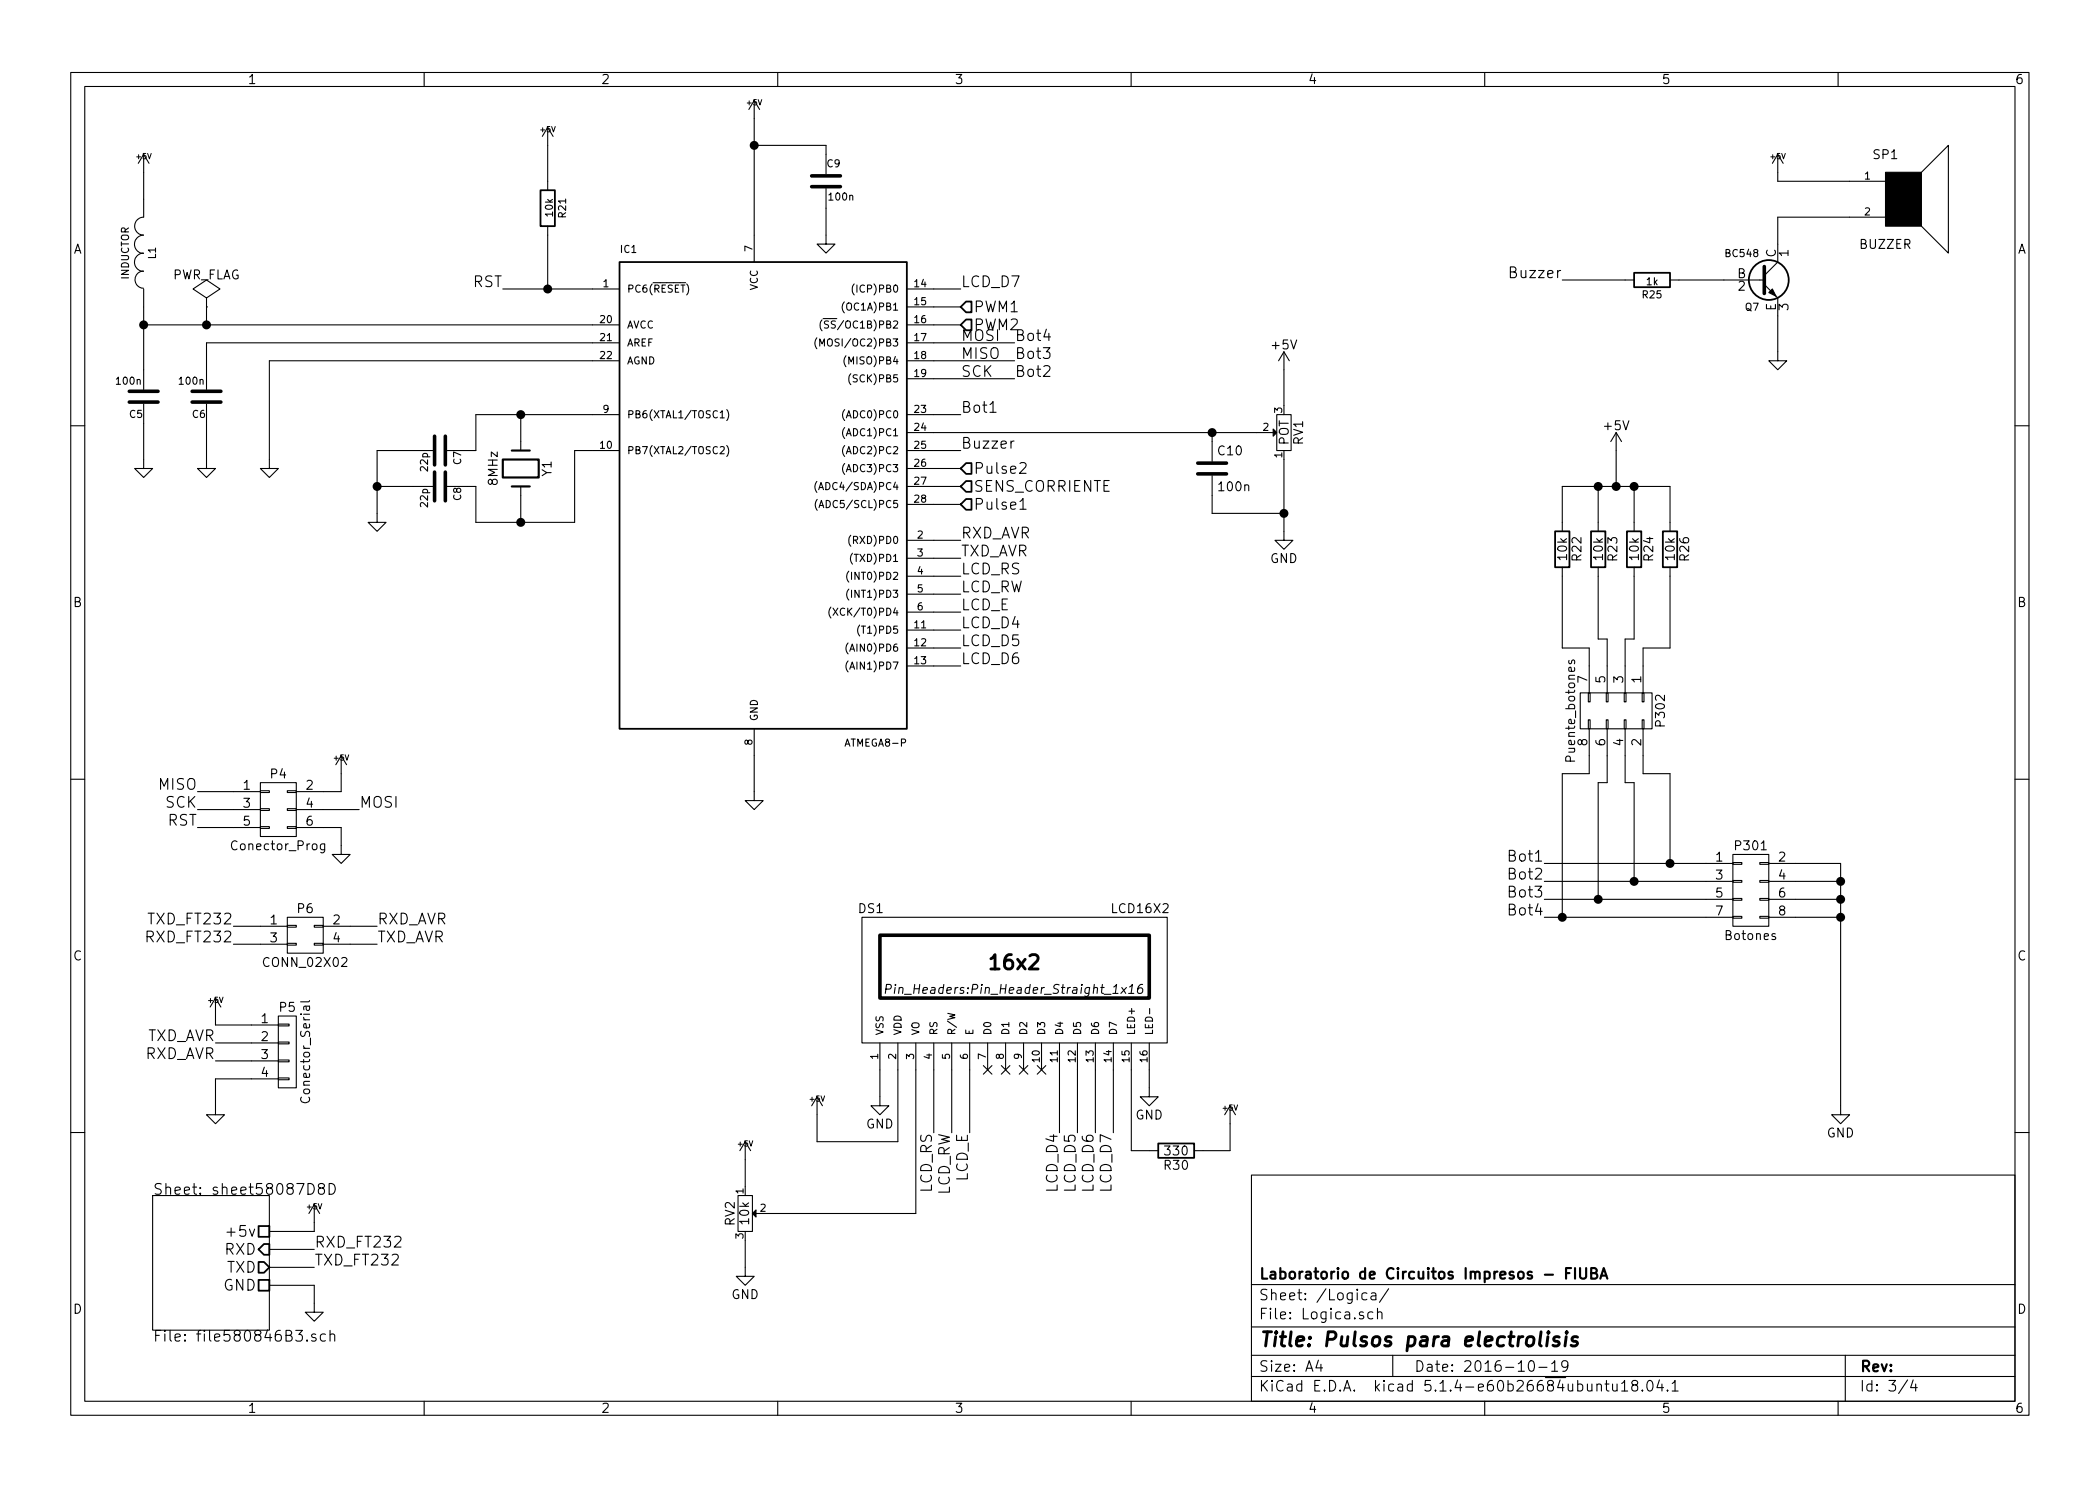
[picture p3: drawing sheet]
<svg xmlns="http://www.w3.org/2000/svg" width="297mm" height="210mm" viewBox="0 0 297 210" stroke-linecap="round" stroke-linejoin="round" font-family="sans-serif">
<g fill="none" stroke="#000" stroke-width=".15">
<path d="M10 10.3h277v189.9h-277zM12 12.2h273v186.1h-273zM60 10.3v1.9M77.5 18l-.8 1.3M77.5 18v8.9M77.5 18l.7 1.3M106.7 14.2l-.8 1.3M106.7 14.2v22.9M106.7 14.2l.7 1.3M110 10.3v1.9M160 10.3v1.9M210 10.3v1.9"/>
<path d="M260 10.3v1.9M20.3 30.7a1.27 1.27 0 0 0-1.3 1.3 1.27 1.27 0 0 0 1.3 1.3 1.3 1.3 0 0 0-1.3 1.3 1.3 1.3 0 0 0 1.3 1.3M20.3 35.8a1.3 1.3 0 0 0-1.3 1.3 1.3 1.3 0 0 0 1.3 1.3M20.3 38.3a1.22 1.22 0 0 0-1.2 1.3 1.22 1.22 0 0 0 1.2 1.2M20.3 21.8v8.9M20.3 21.8l-.7 1.3M20.3 21.8l.8 1.3M77.5 32v8.9M106.7 20.6h10.1v4M116.8 26.7v7.8h1.3l-1.3 1.3-1.2-1.3h1.2M221 39.6h10.1M236.2 39.6h13.4"/>
<path d="M251.5 21.8l-.8 1.3M251.5 21.8v3.8h15.2M251.5 21.8l.7 1.3M266.7 30.7h-15.2v6.4l-1.9 1.9M271.8 24.4l3.8-3.8v15.2l-3.8-3.8M20.3 57.1v9.2h1.3l-1.3 1.3-1.3-1.3h1.3M20.3 40.9v14.2M20.3 46h67.3M29.2 57.1v9.2h1.3l-1.3 1.3-1.3-1.3h1.3M29.2 42.2l1.9-1.3-1.9-1.3-1.9 1.3 1.9 1.3v1.2M29.2 43.4h.1M29.2 43.4v2.6"/>
<path d="M71.1 40.9h16.5M73.7 58.7v5M87.6 51h-49.5v15.3h1.3l-1.3 1.3-1.3-1.3h1.3M87.6 48.5h-58.4v6.6M87.6 58.7h-20.3v5h-4.1M101.9 58.4l.3-.3v1M101.9 59.1h.5M102.8 58a1.2 1.2 0 0 1 0 1.5M115.5 47.8a1.2 1.2 0 0 0 0 1.5M116 49v-1.1l.3 .8 .3-.8v1.1M116.3 45.3a1.2 1.2 0 0 0 0 1.5M116.4 45.1h1"/>
<path d="M117.2 45.5h-.5v.3l.4 .2 .1 .2-.2 .2h-.4M119.4 42.7a1.13 1.13 0 0 0 0 1.6M119.5 58a1.13 1.13 0 0 0 0 1.5M119.7 50.3a1.2 1.2 0 0 0 0 1.6M120.3 52.9a1.2 1.2 0 0 0 0 1.5M120.8 40.2a1.2 1.2 0 0 0 0 1.5M128.3 40.9h7.6M128.3 43.4h7.6M128.3 46h7.6M128.3 48.5h15.2M128.3 51h15.2M128.3 53.6h15.2"/>
<path d="M128.3 58.7h7.6M140 58.3h.9M148 46.6l-.3 1.1h.9M180.6 58.7h2v5h-2zM181.6 49.8l-.8 1.2M181.6 49.8v7.6M181.6 49.8l.8 1.2M249.6 40.3l1.9 1.9v8.8h1.2l-1.2 1.3-1.3-1.3h1.3M10 60.2h2M53.3 68.8h7.9M61.2 63.7h-7.9v10.2h1.3l-1.3 1.3-1.2-1.3h1.2M73.7 68.8v5.1"/>
<path d="M87.6 63.7h-6.3v10.2h-14v-5.1h-4.1M101.9 63.3l.4-.1 .1 .1v.2v.1l-.6 .6h.6M102.8 63a1.2 1.2 0 0 1 0 1.6M115.5 68.1a1.2 1.2 0 0 0 0 1.6M115.6 70.7a1.2 1.2 0 0 0 0 1.5M115.8 69.3l.3-1 .4 1M115.8 71.8l.4-1 .3 1M115.9 69h.5M116 71.5h.4M119.5 60.5a1.13 1.13 0 0 0 0 1.5M119.5 63a1.13 1.13 0 0 0 0 1.6M119.5 65.6a1.13 1.13 0 0 0 0 1.5"/>
<path d="M120.3 75.7a1.2 1.2 0 0 0 0 1.6M120.6 78.3a1.2 1.2 0 0 0 0 1.5M128.3 68.8h7.6M128.3 61.2h52M128.3 63.7h7.6M128.3 76.4h7.6M128.3 66.3h7.6M128.3 71.4h7.6M128.3 79h7.6M143.4 62.4l-.3 .1-.1 .2M144.3 65.6l.2-.1h.5a.37 .37 0 0 1 .1 .6l-.9 .9h.9M144.3 71l.4-.5v1.6"/>
<path d="M144.3 72.1h.8M171.4 61.2v4.1M171.4 67.3v5.3h10.2M181.6 63.7v12.7h1.3l-1.3 1.3-1.3-1.3h1.3M221 75.2v-6.4h15.2v6.4M226.1 68.8v6.4M228.6 61.2l-.8 1.3M228.6 61.2v7.6M228.6 61.2l.8 1.3M231.1 68.8v6.4M285 60.2h2M117.5 85.9a1.2 1.2 0 0 0 0 1.5"/>
<path d="M117.8 86l.7 1.1M118.5 86l-.7 1.1M120 91a1.13 1.13 0 0 0 0 1.5M120 93.5a1.13 1.13 0 0 0 0 1.6M120.1 80.8a1.13 1.13 0 0 0 0 1.6M120.1 83.4a1.13 1.13 0 0 0 0 1.5M121.6 88.4a1.2 1.2 0 0 0 0 1.6M128.3 89.1h7.6M128.3 91.7h7.6M128.3 94.2h7.6M128.3 81.5h7.6M128.3 84.1h7.6"/>
<path d="M128.3 86.6h7.6M221 80.3v11.4h3.8v6.3M221.9 93.4a.32 .32 0 0 0 .2 .5l.1-.1 .1-.3 .2-.1 .2 .1v.4M223.5 98h10.2v5.1h-10.2zM224.7 98h.2v1.3h-.2zM226.1 80.3v10.1h1.2v7.6M227.2 98h.3v1.3h-.3zM229.7 98h.3v1.3h-.3zM231.1 80.3v10.1h-1.2v7.6M232.3 98h.2v1.3h-.2zM236.2 80.3v11.4h-3.8v6.3M10 110.3h2"/>
<path d="M27.9 112h8.9M27.9 114.5h8.9M27.9 117.1h8.9M36.8 117h1.3v.2h-1.3zM36.8 114.4h1.3v.3h-1.3zM36.8 111.9h1.3v.2h-1.3zM36.8 110.7h5.1v7.7h-5.1zM40.6 117h1.3v.2h-1.3zM40.6 114.4h1.3v.3h-1.3zM40.6 111.9h1.3v.2h-1.3zM41.9 117.1h6.4v3.8h1.2l-1.2 1.3-1.3-1.3h1.3M41.9 114.5h8.9"/>
<path d="M45.9 119.4l-.1 1.1a.32 .32 0 0 1-.4 .1M45.9 119.5l-.3-.1-.3 .2v.4l.1 .2h.5M48.3 106.9l-.8 1.3M48.3 106.9v5.1h-6.4M48.3 106.9l.7 1.3M106.7 103.1v10.2h1.2l-1.2 1.2-1.3-1.2h1.3M224.7 101.8h.2v1.3h-.2zM224.8 103.1v6.4h-3.8v20.3M227.2 101.8h.3v1.3h-.3zM227.3 103.1v7.6h-1.2v16.5M229.7 101.8h.3v1.3h-.3zM229.9 103.1v7.6h1.2v14"/>
<path d="M232.3 101.8h.2v1.3h-.2zM232.4 103.1v6.4h3.8v12.7M285 110.3h2M33 131.1h7.6M33 133.6h7.6M40.6 133.5h1.3v.2h-1.3zM40.6 130.9h1.3v.3h-1.3zM40.6 129.8h5.1v5.1h-5.1zM44.4 133.5h1.3v.2h-1.3zM44.4 130.9h1.3v.3h-1.3zM45.7 131.1h7.6M45.7 133.6h7.6"/>
<path d="M121.9 129.8h43.2v17.8h-43.2zM125.3 139.9h.5l.2-.1a.34 .34 0 0 0-.1-.5h-.5l-.2 1.3M159.8 139.6l.4-.3-.2 1.3M161.6 139.3a.61 .61 0 0 0-.7 .5v.5l.2 .3a.44 .44 0 0 0 .5-.3v-.3l-.2-.2h-.2l-.3 .2M218.4 122.2h26.7M218.4 124.7h26.7M218.4 127.2h26.7M218.4 129.8h26.7M245.1 129.7h1.3v.2h-1.3zM245.1 127.1h1.3v.3h-1.3zM245.1 124.6h1.3v.2h-1.3zM245.1 122h1.3v.3h-1.3z"/>
<path d="M245.1 120.9h5.1v10.2h-5.1zM248.9 129.7h1.3v.2h-1.3zM248.9 127.1h1.3v.3h-1.3zM248.9 124.6h1.3v.2h-1.3zM248.9 122h1.3v.3h-1.3zM250.2 122.2h10.1v35.5h1.3l-1.3 1.3-1.2-1.3h1.2M250.2 124.7h10.1M250.2 127.2h10.1M250.2 129.8h10.1M251.1 132.2a.32 .32 0 0 0-.5 .1l.1 .2h.3l.2 .2-.2 .2h-.4M30.5 141.2v3.8h8.9M30.5 147.6h8.9"/>
<path d="M30.5 150.1h8.9M30.5 141.2l-.8 1.3M30.5 141.2l.7 1.3M39.4 152.5h1.5v.3h-1.5zM39.4 150h1.5v.2h-1.5zM39.4 147.4h1.5v.3h-1.5zM39.4 144.9h1.5v.3h-1.5zM39.4 143.8h2.5v10.1h-2.5zM39.4 152.6h-8.9v5.1h1.2l-1.2 1.3-1.3-1.3h1.3M43.3 142.4v.4l.2 .2 .2-.1v-.5M43.8 142.4h-.8v.5M43.8 141.6l-.2 .2h-1.1"/>
<path d="M115.6 155.2l-.8 1.3M115.6 155.2l.7 1.3M124.5 147.6v8.9h1.2l-1.2 1.2-1.3-1.2h1.3M127 147.6v13.9h-11.4v-6.3M129.5 147.6v24.1h-22.8M132.1 147.6v12.7M134.6 147.6v12.7M137.2 147.6v12.7M139.1 150.8l1.2 1.2M139.7 147.6v3.8M140.3 150.8l-1.2 1.2M141.6 150.8l1.2 1.2"/>
<path d="M142.2 147.6v3.8M142.8 150.8l-1.2 1.2M144.2 150.8l1.2 1.2M144.8 147.6v3.8M145.4 150.8l-1.2 1.2M146.7 150.8l1.2 1.2M147.3 147.6v3.8M147.9 150.8l-1.2 1.2M149.9 147.6v12.7M152.4 147.6v12.7M154.9 147.6v12.7M157.5 147.6v12.7"/>
<path d="M159.6 140.6h.8M160 147.6v15.2h3.8M162.6 147.6v7.6h1.2l-1.2 1.3-1.3-1.3h1.3M162.6 142.7v.8M174 156.5l-.8 1.2M174 156.5v6.3h-5.1M174 156.5l.8 1.2M10 160.2h2M21.6 169.2h16.5v19h-16.5zM38.1 179.3h6.3M38.1 176.8h6.3M43.6 167.5a.77 .77 0 0 1 .9 .7 .77 .77 0 0 1-.9 .8z"/>
<path d="M44.4 170.4l-.7 1.3M44.4 170.4v3.8h-6.3M44.4 170.4l.8 1.3M45.3 168.1l-.2-.1v-.4a.5 .5 0 0 1 .8 .1l-.2 .3-.5 .2a.5 .5 0 0 0 .1 .8l.4-.1a.48 .48 0 0 0 0-.7l-.1-.1M46.6 167.5a.77 .77 0 0 1 .8 .7 .77 .77 0 0 1-.8 .8zM104.4 169.2h2v5h-2zM105.4 175.5v5.1h1.3l-1.3 1.3-1.3-1.3h1.3M105.4 161.5l-.8 1.3M105.4 161.5v7.7M105.4 161.5l.8 1.3M177 166.3h108v32h-108zM285 160.2h2"/>
<path d="M38.1 181.9h6.3v3.8h1.3l-1.3 1.2-1.2-1.2h1.2M43.4 189.6v.2v-.1v-.1v.2M44.7 188.8a.37 .37 0 0 0-.6 .1v.3h.4l.2 .3v.2l-.2 .1-.4-.1M46 188.8l-.4-.1-.3 .3v.5l.2 .2 .1 .1 .4-.1M46.7 188.9a.41 .41 0 0 1 .6 0v.9M46.7 188.2v1.6M60 198.3v1.9M110 198.3v1.9M160 198.3v1.9M177 194.8h108M177 191.8h108M177 187.8h108"/>
<path d="M177 181.8h108M186.5 192.5l-.4 1h1M186.8 193v1M193.3 183a.53 .53 0 0 0-.6 .1v.7a.53 .53 0 0 0 .6 0M194 183l.1-.1 .5 .1v.9M194.2 185.7a.5 .5 0 0 0-.7 0v.6a.47 .47 0 0 0 .6 .3l.1-.1M194.6 183.3l-.5 .1-.2 .2 .1 .2 .1 .1 .5-.1M194.8 185.7a.38 .38 0 0 1 .7 .1v.8M194.8 185.1v1.5M196.4 182.3l-1.3 2M197 191.8v3M210 198.3v1.9"/>
<path d="M216.3 192.7a.35 .35 0 0 1 .4-.2 .35 .35 0 0 1 .3 .3 .78 .78 0 0 1-.4 1.2 .87 .87 0 0 1-.3-1.3zM217.7 193.5h1.1M219.5 193l.4-.5v1.5M219.5 194h.8M221.8 193.2l-.3 .3h-.3l-.2-.2-.1-.5 .3-.3a.47 .47 0 0 1 .6 .3 1.01 1.01 0 0 1-.5 1.2h-.2M225.9 196a.38 .38 0 0 1 .6 0v.8M227 195.8h.6M227.2 195.3v1.3l.1 .1 .3 .1M228.1 195.8l.1 .9a.4 .4 0 0 0 .5 0M228.7 195.8v1M229.4 195.8l.4-.5v1.5M229.4 196.8h.8"/>
<path d="M231.1 196l-.2-.1-.1-.2 .1-.3a.48 .48 0 0 1 .7 .1v.2l-.1 .2-.4 .1a.48 .48 0 0 0-.2 .7 .53 .53 0 0 0 .7 0 .51 .51 0 0 0-.2-.7M232.3 196.7h.1l-.1 .1-.1-.1h.1v.1M233.1 195.4a.36 .36 0 0 1 .6 .2 .77 .77 0 0 1-.4 1.2 1 1 0 0 1-.2-1.4zM234.7 195.2l-.3 1.1h.9M235.1 195.8v1M235.9 196.7v.1l-.1-.1h.1v.1M236.5 195.8l.4-.5v1.5M236.5 196.8h.9M260 198.3v1.9M261 191.8v6.5M269.8 195.2l-1.2 2M270.6 195.2l-.3 1.1h.9"/>
<path d="M271 195.8v1"/>
</g>
<path d="M218 188.4l-.2 1.8 .2 .2M218.9 189.1l-.1 1.3M219 188.4l-.1 .1 .1 .1 .1-.1-.1-.1v.2M220.5 189.2a.49 .49 0 0 0-.7 .3l.2 .3 .5 .1v.3l-.3 .2-.5-.1M221.5 189.1l-.1 1.3M221.6 188.4l-.1 .1 .1 .1 .1-.1-.1-.1v.2M223.1 189.2a.49 .49 0 0 0-.7 .3v.2l.5 .1 .2 .3-.1 .2-.2 .1-.6-.1" fill="none" stroke="#000" stroke-width=".41"/>
<path d="M71.1 65h5.1v2.6h-5.1zM72.4 63.7h2.5M72.4 68.8h2.5M222.2 179.4h-.7v1.5M222.8 179.4v1.5M223.5 179.4v1.2a.48 .48 0 0 0 .8 .2l.1-1.4M221.5 180.1h.5M225.1 180.1h.6a.35 .35 0 0 0 .2-.4 .35 .35 0 0 0-.3-.3h-.5v1.5h.6a.4 .4 0 0 0 .2-.4 .4 .4 0 0 0-.3-.4M226.4 180.9l.4-1.5 .6 1.5M226.5 180.5h.7" fill="none" stroke="#000" stroke-width=".3"/>
<g fill="none" stroke="#000" stroke-width=".25">
<path d="M76.5 26.9h2v5.1h-2zM87.6 37.1h40.7v66h-40.7zM231.1 38.6h5.1v2h-5.1zM135.9 46l.8-.8h.7v1.5h-.7zM136.7 42.7h.7v1.5h-.7l-.8-.8zM135.9 68.8l.8-.7h.7v1.5h-.7zM135.9 66.3l.8-.8h.7v1.6h-.7zM135.9 71.4l.8-.8h.7v1.5h-.7zM220 75.2h2v5.1h-2zM225 75.2h2.1v5.1h-2.1zM230.1 75.2h2.1v5.1h-2.1zM235.2 75.2h2v5.1h-2z"/>
<path d="M36.6 178.6h.7l.8 .7-.8 .8h-.7zM36.6 173.5h1.5v1.5h-1.5zM37.3 176h.8v1.5h-.8l-.7-.7zM163.8 161.8h5.1v2h-5.1zM36.6 181.1h1.5v1.5h-1.5z"/>
<circle cx="250.2" cy="39.6" r="2.82"/>
</g>
<g fill="none" stroke="#000" stroke-width=".51">
<path d="M114.8 26.4h4.1M114.8 24.9h4.1M249.6 37.7v3.8M18.3 55.4h4.1M18.3 56.9h4.1M27.2 55.4h4M27.2 56.9h4M61.5 61.7v4.1M61.5 66.8v4.1M63 61.7v4.1M63 66.8v4.1M169.4 67.1h4.1"/>
<path d="M169.4 65.5h4.1M124.5 132.3h38.1v8.9h-38.1z"/>
</g>
<path d="M266.7 24.4h5.1v7.6h-5.1zM250.2 41.4l.5-.5 .5 1zM180.1 60.7l.5 .5-.5 .5zM106.4 171.7l.5-.5v1z" fill="#000" stroke="#000" stroke-width=".15"/>
<g fill="#000" stroke="#000" stroke-width=".25">
<circle cx="106.7" cy="20.6" r=".51"/>
<circle cx="20.3" cy="46" r=".51"/>
<circle cx="29.2" cy="46" r=".51"/>
<circle cx="73.7" cy="58.7" r=".51"/>
<circle cx="77.5" cy="40.9" r=".51"/>
<circle cx="53.3" cy="68.8" r=".51"/>
<circle cx="73.7" cy="73.9" r=".51"/>
<circle cx="171.5" cy="61.2" r=".51"/>
<circle cx="181.6" cy="72.6" r=".51"/>
<circle cx="226.1" cy="68.8" r=".51"/>
<circle cx="228.6" cy="68.8" r=".51"/>
<circle cx="231.1" cy="68.8" r=".51"/>
<circle cx="221" cy="129.8" r=".51"/>
<circle cx="226.1" cy="127.2" r=".51"/>
<circle cx="231.1" cy="124.7" r=".51"/>
<circle cx="236.2" cy="122.2" r=".51"/>
<circle cx="260.3" cy="124.7" r=".51"/>
<circle cx="260.3" cy="127.2" r=".51"/>
<circle cx="260.3" cy="129.8" r=".51"/>
</g>
<g font-size="2.8">
<text x="140.4" y="137.2">16x2</text>
<text x="178" y="190.5">Title: Pulsos para electrolisis</text>
</g>
<g font-size="2.1">
<text x="66.9" y="40.6">RST</text>
<text x="135.9" y="40.6">LCD_D7</text>
<text x="214" y="39.4">Buzzer</text>
<text x="137.7" y="46.7">PWM2</text>
<text x="137.7" y="44.2">PWM1</text>
<text x="135.9" y="48.3">MOSI</text>
<text x="135.9" y="50.8">MISO</text>
<text x="135.9" y="53.3">SCK</text>
<text x="143.5" y="48.3">Bot4</text>
<text x="143.5" y="50.8">Bot3</text>
<text x="143.5" y="53.3">Bot2</text>
<text x="135.9" y="58.4">Bot1</text>
<text x="135.9" y="63.5">Buzzer</text>
<text x="137.7" y="69.6">SENS_CORRIENTE</text>
<text x="137.7" y="67.1">Pulse2</text>
<text x="135.9" y="76.2">RXD_AVR</text>
<text x="137.7" y="72.1">Pulse1</text>
<text x="135.9" y="78.7">TXD_AVR</text>
<text x="135.9" y="81.3">LCD_RS</text>
<text x="135.9" y="83.8">LCD_RW</text>
<text x="135.9" y="86.4">LCD_E</text>
<text x="135.9" y="88.9">LCD_D4</text>
<text x="135.9" y="94">LCD_D6</text>
<text x="135.9" y="91.4">LCD_D5</text>
<text x="22.5" y="111.8">MISO</text>
<text x="23.5" y="114.3">SCK</text>
<text x="23.7" y="116.8">RST</text>
<text x="50.8" y="114.3">MOSI</text>
<text x="213.7" y="124.5">Bot2</text>
<text x="213.7" y="121.9">Bot1</text>
<text x="21.5" y="130.8">TXD_FT232</text>
<text x="53.3" y="130.8">RXD_AVR</text>
<text x="213.7" y="129.5">Bot4</text>
<text x="213.7" y="127">Bot3</text>
<text x="21.2" y="133.3">RXD_FT232</text>
<text x="53.3" y="133.3">TXD_AVR</text>
<text x="20.3" y="149.9">RXD_AVR</text>
<text x="20.6" y="147.3">TXD_AVR</text>
<text x="136.9" y="167.2" transform="rotate(-90 136.9 167.2)">LCD_E</text>
<text x="21.6" y="169.1">Sheet: sheet58087D8D</text>
<text x="131.8" y="168.8" transform="rotate(-90 131.8 168.8)">LCD_RS</text>
<text x="134.4" y="169.3" transform="rotate(-90 134.4 169.3)">LCD_RW</text>
<text x="149.6" y="168.5" transform="rotate(-90 149.6 168.5)">LCD_D4</text>
<text x="152.1" y="168.5" transform="rotate(-90 152.1 168.5)">LCD_D5</text>
<text x="154.7" y="168.5" transform="rotate(-90 154.7 168.5)">LCD_D6</text>
<text x="157.2" y="168.5" transform="rotate(-90 157.2 168.5)">LCD_D7</text>
<text x="31.9" y="177.5">RXD</text>
<text x="32.7" y="175">+5v</text>
<text x="44.4" y="176.5">RXD_FT232</text>
<text x="44.4" y="179.1">TXD_FT232</text>
<text x="31.6" y="182.6">GND</text>
<text x="32.1" y="180.1">TXD</text>
<text x="178" y="184">Sheet: /Logica/</text>
<text x="178" y="181">Laboratorio de Circuitos Impresos - FIUBA</text>
<text x="21.6" y="189.8">File: file580846B3.sch</text>
<text x="178" y="186.7">File: Logica.sch</text>
<text x="178" y="196.9">KiCad E.D.A. kicad 5.1.4-e60b26684ubuntu18.04.1</text>
<text x="178" y="194.1">Size: A4</text>
<text x="200" y="194.1">Date: 2016-10-19</text>
<text x="263" y="194.1">Rev:</text>
<text x="263" y="196.9">Id: 3/4</text>
</g>
<g font-size="1.8">
<text x="35" y="11.9">1</text>
<text x="85" y="11.9">2</text>
<text x="135" y="11.9">3</text>
<text x="185" y="11.9">4</text>
<text x="235" y="11.9">5</text>
<text x="285" y="11.9">6</text>
<text x="265" y="22.5">SP1</text>
<text x="10.4" y="35.9">A</text>
<text x="263.1" y="35.2">BUZZER</text>
<text x="285.4" y="35.9">A</text>
<text x="24.3" y="39.5">PWR_FLAG</text>
<text x="245.7" y="39.4">B</text>
<text x="245.9" y="41.1">2</text>
<text x="251.2" y="36.4" transform="rotate(-90 251.2 36.4)">C</text>
<text x="253" y="36.3" transform="rotate(-90 253 36.3)">1</text>
<text x="251.2" y="44" transform="rotate(-90 251.2 44)">E</text>
<text x="253" y="43.9" transform="rotate(-90 253 43.9)">3</text>
<text x="180" y="49.4">+5V</text>
<text x="172.4" y="64.4">C10</text>
<text x="182.3" y="63" transform="rotate(-90 182.3 63)">POT</text>
<text x="184.3" y="62.9" transform="rotate(-90 184.3 62.9)">RV1</text>
<text x="227" y="60.9">+5V</text>
<text x="70.4" y="68.6" transform="rotate(-90 70.4 68.6)">8MHz</text>
<text x="78" y="67.4" transform="rotate(-90 78 67.4)">Y1</text>
<text x="172.5" y="69.5">100n</text>
<text x="179.7" y="79.7">GND</text>
<text x="221.7" y="79.2" transform="rotate(-90 221.7 79.2)">10k</text>
<text x="223.7" y="79.3" transform="rotate(-90 223.7 79.3)">R22</text>
<text x="226.7" y="79.2" transform="rotate(-90 226.7 79.2)">10k</text>
<text x="228.8" y="79.3" transform="rotate(-90 228.8 79.3)">R23</text>
<text x="231.8" y="79.2" transform="rotate(-90 231.8 79.2)">10k</text>
<text x="233.9" y="79.3" transform="rotate(-90 233.9 79.3)">R24</text>
<text x="236.9" y="79.2" transform="rotate(-90 236.9 79.2)">10k</text>
<text x="238.9" y="79.3" transform="rotate(-90 238.9 79.3)">R26</text>
<text x="10.4" y="85.9">B</text>
<text x="285.4" y="85.9">B</text>
<text x="224.5" y="96.6" transform="rotate(-90 224.5 96.6)">7</text>
<text x="227.1" y="96.6" transform="rotate(-90 227.1 96.6)">5</text>
<text x="229.6" y="96.6" transform="rotate(-90 229.6 96.6)">3</text>
<text x="232.2" y="96.6" transform="rotate(-90 232.2 96.6)">1</text>
<text x="222.8" y="107.5" transform="rotate(-90 222.8 107.5)">Puente_botones</text>
<text x="224.5" y="105.5" transform="rotate(-90 224.5 105.5)">8</text>
<text x="227.1" y="105.5" transform="rotate(-90 227.1 105.5)">6</text>
<text x="229.6" y="105.5" transform="rotate(-90 229.6 105.5)">4</text>
<text x="232.2" y="105.5" transform="rotate(-90 232.2 105.5)">2</text>
<text x="235.5" y="102.6" transform="rotate(-90 235.5 102.6)">P302</text>
<text x="34.4" y="111.8">1</text>
<text x="38.3" y="110.2">P4</text>
<text x="43.3" y="111.8">2</text>
<text x="34.4" y="114.3">3</text>
<text x="34.4" y="116.8">5</text>
<text x="43.3" y="114.3">4</text>
<text x="43.3" y="116.8">6</text>
<text x="33" y="120.3">Conector_Prog</text>
<text x="242.7" y="121.9">1</text>
<text x="242.7" y="124.5">3</text>
<text x="245.6" y="120.3">P301</text>
<text x="251.6" y="121.9">2</text>
<text x="251.6" y="124.5">4</text>
<text x="38.3" y="130.8">1</text>
<text x="42.1" y="129.2">P6</text>
<text x="47.1" y="130.8">2</text>
<text x="121.5" y="129.2">DS1</text>
<text x="157.4" y="129.2">LCD16X2</text>
<text x="242.7" y="127">5</text>
<text x="242.7" y="129.5">7</text>
<text x="251.6" y="127">6</text>
<text x="251.6" y="129.5">8</text>
<text x="10.4" y="135.9">C</text>
<text x="37.5" y="136.8">CONN_02X02</text>
<text x="38.3" y="133.3">3</text>
<text x="47.1" y="133.3">4</text>
<text x="244.1" y="133">Botones</text>
<text x="285.4" y="135.9">C</text>
<text x="39.6" y="143.2">P5</text>
<text x="126.7" y="140.6">Pin_Headers:Pin_Header_Straight_1x16</text>
<text x="37" y="144.8">1</text>
<text x="37" y="147.3">2</text>
<text x="37" y="149.9">3</text>
<text x="37" y="152.4">4</text>
<text x="43.9" y="155.6" transform="rotate(-90 43.9 155.6)">Conector_Serial</text>
<text x="122.5" y="159.7">GND</text>
<text x="160.6" y="158.4">GND</text>
<text x="258.4" y="161">GND</text>
<text x="164.7" y="165.5">R30</text>
<text x="164.9" y="163.5">330</text>
<text x="103.9" y="173.4" transform="rotate(-90 103.9 173.4)">RV2</text>
<text x="106" y="173.2" transform="rotate(-90 106 173.2)">10k</text>
<text x="10.4" y="185.9">D</text>
<text x="103.5" y="183.8">GND</text>
<text x="285.4" y="185.9">D</text>
<text x="35" y="199.9">1</text>
<text x="85" y="199.9">2</text>
<text x="135" y="199.9">3</text>
<text x="185" y="199.9">4</text>
<text x="235" y="199.9">5</text>
<text x="285" y="199.9">6</text>
</g>
<g font-size="1.4">
<text x="117" y="23.7">C9</text>
<text x="117.4" y="28.4">100n</text>
<text x="263.8" y="25.4">1</text>
<text x="78.2" y="30.6" transform="rotate(-90 78.2 30.6)">10k</text>
<text x="80.1" y="30.8" transform="rotate(-90 80.1 30.8)">R21</text>
<text x="87.8" y="35.8">IC1</text>
<text x="106.4" y="35.6" transform="rotate(-90 106.4 35.6)">7</text>
<text x="263.8" y="30.5">2</text>
<text x="18.2" y="39.5" transform="rotate(-90 18.2 39.5)">INDUCTOR</text>
<text x="22" y="36.6" transform="rotate(-90 22 36.6)">L1</text>
<text x="85.3" y="40.6">1</text>
<text x="88.6" y="41.4">PC6(RESET)</text>
<text x="107.2" y="41.1" transform="rotate(-90 107.2 41.1)">VCC</text>
<text x="121.2" y="41.4">(ICP)PB0</text>
<text x="129.4" y="40.6">14</text>
<text x="232.9" y="40.4">1k</text>
<text x="244.2" y="36.4">BC548</text>
<text x="84.9" y="45.7">20</text>
<text x="88.6" y="46.5">AVCC</text>
<text x="117.3" y="46.5">(SS/OC1B)PB2</text>
<text x="119.6" y="43.9">(OC1A)PB1</text>
<text x="129.4" y="43.2">15</text>
<text x="129.4" y="45.7">16</text>
<text x="232.4" y="42.2">R25</text>
<text x="246.9" y="44">Q7</text>
<text x="84.9" y="48.3">21</text>
<text x="84.9" y="50.8">22</text>
<text x="88.6" y="49">AREF</text>
<text x="88.6" y="51.6">AGND</text>
<text x="116.6" y="49">(MOSI/OC2)PB3</text>
<text x="119.9" y="51.6">(MISO)PB4</text>
<text x="129.4" y="48.3">17</text>
<text x="129.4" y="50.8">18</text>
<text x="129.4" y="53.3">19</text>
<text x="16.6" y="54.4">100n</text>
<text x="18.4" y="59.1">C5</text>
<text x="25.5" y="54.4">100n</text>
<text x="27.3" y="59.1">C6</text>
<text x="85.3" y="58.4">9</text>
<text x="88.6" y="59.2">PB6(XTAL1/TOSC1)</text>
<text x="119.7" y="59.2">(ADC0)PC0</text>
<text x="120.6" y="54.1">(SCK)PB5</text>
<text x="129.4" y="58.4">23</text>
<text x="181.4" y="58.4" transform="rotate(-90 181.4 58.4)">3</text>
<text x="65.2" y="65.7" transform="rotate(-90 65.2 65.7)">C7</text>
<text x="84.9" y="63.5">10</text>
<text x="88.6" y="64.3">PB7(XTAL2/TOSC2)</text>
<text x="119.7" y="61.7">(ADC1)PC1</text>
<text x="119.7" y="64.3">(ADC2)PC2</text>
<text x="129.4" y="61">24</text>
<text x="129.4" y="63.5">25</text>
<text x="178.7" y="61">2</text>
<text x="181.4" y="64.8" transform="rotate(-90 181.4 64.8)">1</text>
<text x="60.5" y="71.7" transform="rotate(-90 60.5 71.7)">22p</text>
<text x="60.5" y="66.6" transform="rotate(-90 60.5 66.6)">22p</text>
<text x="65.2" y="70.8" transform="rotate(-90 65.2 70.8)">C8</text>
<text x="116.3" y="69.3">(ADC4/SDA)PC4</text>
<text x="116.5" y="71.9">(ADC5/SCL)PC5</text>
<text x="119.7" y="66.8">(ADC3)PC3</text>
<text x="129.4" y="66">26</text>
<text x="129.4" y="68.6">27</text>
<text x="129.4" y="71.1">28</text>
<text x="120.6" y="77">(RXD)PD0</text>
<text x="129.8" y="76.2">2</text>
<text x="120.5" y="82">(INT0)PD2</text>
<text x="120.7" y="79.5">(TXD)PD1</text>
<text x="129.8" y="78.7">3</text>
<text x="129.8" y="81.3">4</text>
<text x="129.8" y="83.8">5</text>
<text x="118.5" y="87.1">(XCK/T0)PD4</text>
<text x="120.5" y="84.6">(INT1)PD3</text>
<text x="121.9" y="89.7">(T1)PD5</text>
<text x="129.4" y="88.9">11</text>
<text x="129.8" y="86.4">6</text>
<text x="120.3" y="92.2">(AIN0)PD6</text>
<text x="120.3" y="94.7">(AIN1)PD7</text>
<text x="129.4" y="91.4">12</text>
<text x="129.4" y="94">13</text>
<text x="106.4" y="105.4" transform="rotate(-90 106.4 105.4)">8</text>
<text x="107.2" y="102.1" transform="rotate(-90 107.2 102.1)">GND</text>
<text x="119.7" y="105.6">ATMEGA8-P</text>
<text x="124.2" y="149.9" transform="rotate(-90 124.2 149.9)">1</text>
<text x="125" y="146.6" transform="rotate(-90 125 146.6)">VSS</text>
<text x="126.7" y="149.9" transform="rotate(-90 126.7 149.9)">2</text>
<text x="127.5" y="146.6" transform="rotate(-90 127.5 146.6)">VDD</text>
<text x="129.3" y="149.9" transform="rotate(-90 129.3 149.9)">3</text>
<text x="130" y="146.6" transform="rotate(-90 130 146.6)">VO</text>
<text x="131.8" y="149.9" transform="rotate(-90 131.8 149.9)">4</text>
<text x="132.6" y="146.6" transform="rotate(-90 132.6 146.6)">RS</text>
<text x="134.4" y="149.9" transform="rotate(-90 134.4 149.9)">5</text>
<text x="135.1" y="146.6" transform="rotate(-90 135.1 146.6)">R/W</text>
<text x="136.9" y="149.9" transform="rotate(-90 136.9 149.9)">6</text>
<text x="137.7" y="146.6" transform="rotate(-90 137.7 146.6)">E</text>
<text x="139.4" y="149.9" transform="rotate(-90 139.4 149.9)">7</text>
<text x="140.2" y="146.6" transform="rotate(-90 140.2 146.6)">D0</text>
<text x="142" y="149.9" transform="rotate(-90 142 149.9)">8</text>
<text x="142.7" y="146.6" transform="rotate(-90 142.7 146.6)">D1</text>
<text x="144.5" y="149.9" transform="rotate(-90 144.5 149.9)">9</text>
<text x="145.3" y="146.6" transform="rotate(-90 145.3 146.6)">D2</text>
<text x="147.8" y="146.6" transform="rotate(-90 147.8 146.6)">D3</text>
<text x="150.4" y="146.6" transform="rotate(-90 150.4 146.6)">D4</text>
<text x="152.9" y="146.6" transform="rotate(-90 152.9 146.6)">D5</text>
<text x="155.4" y="146.6" transform="rotate(-90 155.4 146.6)">D6</text>
<text x="158" y="146.6" transform="rotate(-90 158 146.6)">D7</text>
<text x="160.5" y="146.6" transform="rotate(-90 160.5 146.6)">LED+</text>
<text x="163.1" y="146.6" transform="rotate(-90 163.1 146.6)">LED-</text>
<text x="147.1" y="150.3" transform="rotate(-90 147.1 150.3)">10</text>
<text x="149.6" y="150.3" transform="rotate(-90 149.6 150.3)">11</text>
<text x="152.1" y="150.3" transform="rotate(-90 152.1 150.3)">12</text>
<text x="154.7" y="150.3" transform="rotate(-90 154.7 150.3)">13</text>
<text x="157.2" y="150.3" transform="rotate(-90 157.2 150.3)">14</text>
<text x="159.8" y="150.3" transform="rotate(-90 159.8 150.3)">15</text>
<text x="162.3" y="150.3" transform="rotate(-90 162.3 150.3)">16</text>
<text x="105.2" y="168.9" transform="rotate(-90 105.2 168.9)">1</text>
<text x="107.6" y="171.4">2</text>
<text x="105.2" y="175.3" transform="rotate(-90 105.2 175.3)">3</text>
</g>
<g font-size="1.1">
<text x="105.7" y="14.9">+5V</text>
<text x="19.4" y="22.5">+5V</text>
<text x="76.5" y="18.7">+5V</text>
<text x="250.5" y="22.5">+5V</text>
<text x="47.3" y="107.6">+5V</text>
<text x="29.5" y="141.9">+5V</text>
<text x="114.6" y="155.9">+5V</text>
<text x="173" y="157.1">+5V</text>
<text x="104.4" y="162.2">+5V</text>
<text x="43.5" y="171.1">+5V</text>
</g>
</svg>
